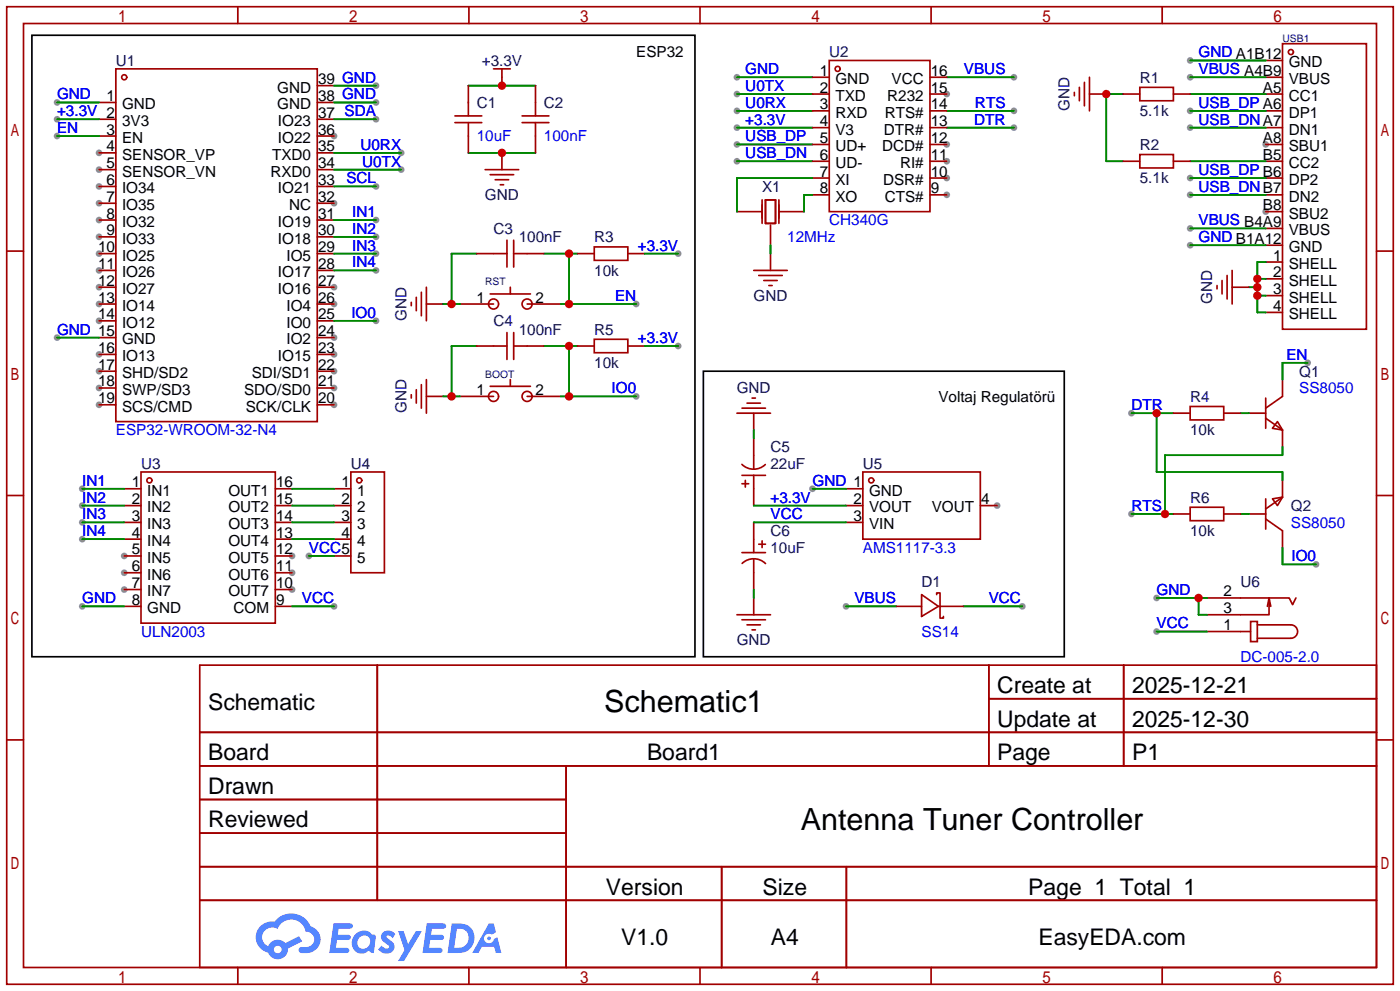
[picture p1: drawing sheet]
<svg xmlns="http://www.w3.org/2000/svg" width="212mm" height="150mm" viewBox="0 0 212 150" stroke-linecap="round" stroke-linejoin="round" font-family="sans-serif">
<g fill="#999">
<circle cx="191.5" cy="21.8" r=".51"/>
<circle cx="191.5" cy="32" r=".51"/>
<circle cx="143.3" cy="29.5" r=".51"/>
<circle cx="143.3" cy="26.9" r=".51"/>
<circle cx="143.3" cy="24.4" r=".51"/>
<circle cx="143.3" cy="21.8" r=".51"/>
<circle cx="143.3" cy="14.2" r=".51"/>
<circle cx="44.2" cy="84.1" r=".51"/>
<circle cx="44.2" cy="86.6" r=".51"/>
<circle cx="44.2" cy="89.2" r=".51"/>
<circle cx="18.8" cy="89.2" r=".51"/>
<circle cx="18.8" cy="86.6" r=".51"/>
<circle cx="18.8" cy="84.1" r=".51"/>
<circle cx="150.9" cy="76.5" r=".51"/>
<circle cx="15" cy="23.1" r=".51"/>
<circle cx="15" cy="25.7" r=".51"/>
<circle cx="15" cy="28.2" r=".51"/>
<circle cx="15" cy="30.7" r=".51"/>
<circle cx="15" cy="33.3" r=".51"/>
<circle cx="15" cy="35.8" r=".51"/>
<circle cx="15" cy="38.4" r=".51"/>
<circle cx="15" cy="40.9" r=".51"/>
<circle cx="15" cy="43.4" r=".51"/>
<circle cx="15" cy="46" r=".51"/>
<circle cx="15" cy="48.5" r=".51"/>
<circle cx="15" cy="53.6" r=".51"/>
<circle cx="15" cy="56.1" r=".51"/>
<circle cx="15" cy="58.7" r=".51"/>
<circle cx="15" cy="61.2" r=".51"/>
<circle cx="50.5" cy="61.2" r=".51"/>
<circle cx="50.5" cy="58.7" r=".51"/>
<circle cx="50.5" cy="56.1" r=".51"/>
<circle cx="50.5" cy="53.6" r=".51"/>
<circle cx="50.5" cy="51.1" r=".51"/>
<circle cx="50.5" cy="46" r=".51"/>
<circle cx="50.5" cy="43.4" r=".51"/>
<circle cx="50.5" cy="30.7" r=".51"/>
<circle cx="50.5" cy="20.6" r=".51"/>
<circle cx="180.1" cy="37.1" r=".51"/>
<circle cx="180.1" cy="9.1" r=".51"/>
<circle cx="180.1" cy="11.7" r=".51"/>
<circle cx="180.1" cy="34.5" r=".51"/>
<circle cx="180.1" cy="16.8" r=".51"/>
<circle cx="180.1" cy="19.3" r=".51"/>
<circle cx="180.1" cy="26.9" r=".51"/>
<circle cx="180.1" cy="29.5" r=".51"/>
<circle cx="197.9" cy="54.9" r=".51"/>
<circle cx="199.1" cy="85.3" r=".51"/>
<circle cx="171.2" cy="62.5" r=".51"/>
<circle cx="171.2" cy="77.7" r=".51"/>
<circle cx="111.5" cy="11.7" r=".51"/>
<circle cx="153.4" cy="11.7" r=".51"/>
<circle cx="111.5" cy="21.8" r=".51"/>
<circle cx="111.5" cy="24.4" r=".51"/>
<circle cx="153.4" cy="16.8" r=".51"/>
<circle cx="153.4" cy="19.3" r=".51"/>
<circle cx="111.5" cy="14.2" r=".51"/>
<circle cx="111.5" cy="16.8" r=".51"/>
<circle cx="111.5" cy="19.3" r=".51"/>
<circle cx="96.3" cy="46" r=".51"/>
<circle cx="102.6" cy="38.4" r=".51"/>
<circle cx="96.3" cy="59.9" r=".51"/>
<circle cx="102.6" cy="52.3" r=".51"/>
<circle cx="46.7" cy="84.1" r=".51"/>
<circle cx="50.5" cy="91.7" r=".51"/>
<circle cx="12.4" cy="91.7" r=".51"/>
<circle cx="12.4" cy="73.9" r=".51"/>
<circle cx="12.4" cy="76.5" r=".51"/>
<circle cx="12.4" cy="79" r=".51"/>
<circle cx="12.4" cy="81.5" r=".51"/>
<circle cx="122.9" cy="73.9" r=".51"/>
<circle cx="128" cy="91.7" r=".51"/>
<circle cx="154.7" cy="91.7" r=".51"/>
<circle cx="175" cy="95.5" r=".51"/>
<circle cx="175" cy="90.4" r=".51"/>
<circle cx="8.6" cy="20.6" r=".51"/>
<circle cx="8.6" cy="18" r=".51"/>
<circle cx="8.6" cy="15.5" r=".51"/>
<circle cx="56.9" cy="15.5" r=".51"/>
<circle cx="56.9" cy="18" r=".51"/>
<circle cx="56.9" cy="13" r=".51"/>
<circle cx="60.7" cy="23.1" r=".51"/>
<circle cx="60.7" cy="25.7" r=".51"/>
<circle cx="56.9" cy="28.2" r=".51"/>
<circle cx="56.9" cy="33.3" r=".51"/>
<circle cx="56.9" cy="35.8" r=".51"/>
<circle cx="56.9" cy="40.9" r=".51"/>
<circle cx="56.9" cy="38.4" r=".51"/>
<circle cx="56.9" cy="48.5" r=".51"/>
<circle cx="8.6" cy="51.1" r=".51"/>
</g>
<g fill="none" stroke="#a10000" stroke-width=".25">
<path d="M1 1h209.8v147.8h-209.8zM3.6 3.6h204.7v142.7h-204.7zM36 1v2.6M71 1v2.6M105.9 1v2.6M140.9 1v2.6M175.9 1v2.6M1 38h2.6M208.3 38h2.5M1 74.9h2.6M208.3 74.9h2.5M1 111.9h2.6"/>
<path d="M30.2 100.6h178.1v45.7h-178.1zM30.2 110.7h178.1M30.2 115.8h178.1M57.1 100.6v35.5M85.7 115.8v30.5M149.6 100.6v15.2M149.6 105.7h58.7M170 100.6v15.2M208.3 111.9h2.5M30.2 120.9h55.5M30.2 131.1h178.1M30.2 126h55.5"/>
<path d="M30.2 136.1h178.1M109.2 131.1v15.2M128.1 131.1v15.2M36 146.3v2.5M71 146.3v2.5M105.9 146.3v2.5M140.9 146.3v2.5M175.9 146.3v2.5"/>
</g>
<g fill="#5487ff">
<path d="M58 141a1.3 1.3 0 0 1 1.8 .3l-.4 .6a.54 .54 0 0 0-.9-.2v.1a2.32 2.32 0 0 1 1.2 1.4 1.36 1.36 0 0 1-1.1 1 1.36 1.36 0 0 1-1.4-.6l.5-.6a.7 .7 0 0 0 1.2 .3l-.1-.3a2.4 2.4 0 0 1-1.2-1.3l.2-.5z"/>
<path d="M60.2 140.8h.9l.6 2 1.2-2h.9l-2.7 4.5h-.9l1-1.6z"/>
<path d="M50.5 139.6h1.6a1.31 1.31 0 0 1 1.2 .2 .4 .4 0 0 1-.3 .6h-1.8l-.1 1h1.6a.4 .4 0 0 1 .4 .4 .4 .4 0 0 1-.4 .4l-1.7-.1-.2 1.2h.8a1.23 1.23 0 0 1 1.2 .2 .39 .39 0 0 1-.3 .6h-2.7z"/>
<path d="M64.6 139.6h1.6a1.32 1.32 0 0 1 1.2 .2 .39 .39 0 0 1-.3 .6h-1.8l-.1 1h1.7a.4 .4 0 0 1 .3 .4 .4 .4 0 0 1-.4 .3h-1.7l-.2 1.2h.8a1.23 1.23 0 0 1 1.2 .2 .39 .39 0 0 1-.3 .6h-2.7z"/>
<path d="M74 139.6h.7l.4 1.4-.7 .3a.75 .75 0 0 0-1.1 .3 .75 .75 0 0 0 .5 1.1 .75 .75 0 0 0 .9-.7l.5-.3 .7 2.4h-.9l-.2-.9h-1.9l-.5 .9h-.9z"/>
<path d="M68.4 139.6l-.7 4.5h1.5a2.27 2.27 0 0 0 2.5-1.6 2.27 2.27 0 0 0-1.3-2.7zM69.1 140.4a1.5 1.5 0 0 1 1.8 1.6 1.5 1.5 0 0 1-1.9 1.3h-.3z"/>
<path d="M53.8 141.3a1.62 1.62 0 0 0-.4 2.1 1.62 1.62 0 0 0 2 .6l.4-.2 .3 .2 .5 .1 .3-2.5-.2-.2-.2-.1a.57 .57 0 0 1-.6-.3 1.73 1.73 0 0 0-2.1 .3zM54.4 141.8a.96 .96 0 0 1 1.4 0 .96 .96 0 0 1-.2 1.4 .95 .95 0 0 1-1.4 0 .95 .95 0 0 1 .2-1.4z"/>
<path d="M39.4 140a2.37 2.37 0 0 0 1.2 4.1 1.54 1.54 0 0 0 1.7 .9 1.54 1.54 0 0 0 1.3-1.6l2.1-1-.5-.8-2 1a1.57 1.57 0 0 0-2.6 .5 1.5 1.5 0 0 1-.8-2.1 1.5 1.5 0 0 1 2.2-.5 2.23 2.23 0 0 1 2.3-1.4 2.23 2.23 0 0 1 2 1.8 1.16 1.16 0 0 1 1.2 1.1 1.16 1.16 0 0 1-1.1 1.2h-.6a.47 .47 0 0 0-.6 .4 .47 .47 0 0 0 .4 .5 2.26 2.26 0 0 0 2.9-2.5 2.12 2.12 0 0 0-1.5-1.5 3.2 3.2 0 0 0-5.5-.7l-.3-.1a2.55 2.55 0 0 0-1.8 .7zM41.5 143.6a.58 .58 0 0 1 1.1 0 .58 .58 0 0 1-1.1 0z"/>
<circle cx="74" cy="141.9" r=".28"/>
</g>
<g fill="none" stroke="#a10000" stroke-width=".25">
<path d="M15 15.5h2.5M15 18h2.5M17.5 10.4h30.5v53.4h-30.5zM48 15.5h2.5M48 18h2.5M48 13h2.5M68.8 17.5h4.1M68.8 18.5h4.1M70.9 13v4.5M70.9 18.5v4.6M74.7 10.4h2.5M75.9 10.4v2.6"/>
<path d="M79 17.5h4.1M79 18.5h4.1M81 13v4.5M81 18.5v4.6M122.9 11.7h2.6M122.9 14.2h2.6M122.9 16.8h2.6M122.9 19.3h2.6M125.5 9.1h15.2v22.9h-15.2zM140.7 11.7h2.6M140.7 14.2h2.6M140.7 16.8h2.6"/>
<path d="M140.7 19.3h2.6M162.6 14v.5M163.3 13.2v2M164.1 12.4v3.6M164.8 14.2h2.6M164.8 11.7v5.1M169.9 14.2h2.6M172.5 13.2h5v2h-5zM177.5 14.2h2.6M191.5 9.1h2.6M191.5 11.7h2.6M191.5 14.2h2.6"/>
<path d="M191.5 16.8h2.6M191.5 19.3h2.6M194.1 6.6h12.7v43.2h-12.7zM15 25.7h2.5M15 38.4h2.5M15 20.6h2.5M15 23.1h2.5M15 28.2h2.5M15 30.7h2.5M15 33.3h2.5M15 35.8h2.5M48 25.7h2.5"/>
<path d="M48 38.4h2.5M48 20.6h2.5M48 23.1h2.5M48 28.2h2.5M48 30.7h2.5M48 33.3h2.5M48 35.8h2.5M72.1 38.4h4.6M73.4 25.7h5.1M74.2 26.4h3.5M74.9 27.2h2.1M75.7 27.9h.5"/>
<path d="M75.9 23.1v2.6M76.7 36.3v4.1M77.7 38.4h4.6M77.7 36.3v4.1M87.4 38.4h2.5M89.9 37.3h5.1v2.1h-5.1zM95 38.4h2.5M111.5 32h3.8M115.3 30.2v3.6M115.8 30.2h1.5v3.6h-1.5zM116.6 34v3.1M116.6 38.4v2.5"/>
<path d="M117.9 32h3.8M117.9 30.2v3.6M122.9 21.8h2.6M122.9 24.4h2.6M122.9 26.9h2.6M122.9 29.5h2.6M140.7 21.8h2.6M140.7 24.4h2.6M140.7 26.9h2.6M140.7 29.5h2.6M169.9 24.4h2.6M172.5 23.4h5v2h-5z"/>
<path d="M177.5 24.4h2.6M191.5 21.8h2.6M191.5 24.4h2.6M191.5 26.9h2.6M191.5 29.5h2.6M191.5 32h2.6M191.5 34.5h2.6M191.5 37.1h2.6M191.5 39.6h2.6M15 40.9h2.5M15 43.4h2.5M15 46h2.5"/>
<path d="M15 48.5h2.5M15 51.1h2.5M15 53.6h2.5M15 56.1h2.5M15 58.7h2.5M48 40.9h2.5M48 43.4h2.5M48 46h2.5M48 48.5h2.5M48 51.1h2.5M48 53.6h2.5M48 56.1h2.5"/>
<path d="M48 58.7h2.5M62.2 45.7v.5M62.2 59.7v.5M63 45v2M63 58.9v2.1M63.8 44.2v3.6M63.8 58.2v3.5M64.5 46h2.6M64.5 43.4v5.1M64.5 57.4v5.1M64.5 59.9h2.6M69.6 46h5.1"/>
<path d="M69.6 59.9h5.1M72.1 52.3h4.6M74.2 44.4h6.1M74.2 58.4h6.1M76.7 50.3v4.1M77.2 43.4v1M77.2 57.4v1M77.7 50.3v4.1M77.7 52.3h4.6M79.8 46h5M79.8 59.9h5M87.4 52.3h2.5"/>
<path d="M89.9 51.3h5.1v2h-5.1zM95 52.3h2.5M114 40.9h5.1M114.8 41.7h3.6M115.6 42.4h2M116.3 43.2h.5M184.1 43.2v.5M184.9 42.4v2M185.7 41.7v3.5M186.4 43.4h2.6M186.4 40.9v5.1M191.5 42.2h2.6"/>
<path d="M191.5 44.7h2.6M191.5 47.2h2.6M194.1 57.4v2.5l-2.6 1.8M15 61.2h2.5M18.8 73.9h2.5M18.8 76.5h2.5M18.8 79h2.5M21.3 71.4h20.4v22.8h-20.4zM41.7 73.9h2.5M41.7 76.5h2.5M41.7 79h2.5M48 61.2h2.5"/>
<path d="M50.5 73.9h2.6M50.5 76.5h2.6M50.5 79h2.6M53.1 71.4h5.1v15.2h-5.1zM111.5 62.5h5.1M112.3 70.2a2.54 2.54 0 0 0 3.5 0M112.3 71.9h3.5M112.3 73.2h1M112.3 61.7h3.5M112.8 72.6v1.1M113 61h2.1M113.8 60.2h.5"/>
<path d="M114 62.5v2.5M114 66.3v4.6M114 71.9v4.6M114 79v4.6M128 73.9h2.6M128 76.5h2.6M128 79h2.6M130.6 71.4h17.7v10.1h-17.7zM148.3 76.5h2.6M177.5 62.5h2.6M177.5 77.7h2.6M180.1 61.5h5.1v2h-5.1z"/>
<path d="M180.1 76.7h5.1v2h-5.1zM185.2 62.5h2.5M185.2 77.7h2.5M189 62.5h2.5M189 77.7h2.5M191.5 78.5l2.6 1.8v2.5M191.5 63.2l2.6 1.8M191.5 60.2v4.6M191.5 75.4v4.6M192.5 75.4l1.6-.2-.8 1.3zM193.3 63.8l.8 1.2-1.6-.2zM194.1 65v2.6"/>
<path d="M194.1 72.6v2.6M194.1 75.2l-2.6 1.8M18.8 81.5h2.5M18.8 84.1h2.5M18.8 86.6h2.5M18.8 89.2h2.5M18.8 91.7h2.5M41.7 81.5h2.5M41.7 84.1h2.5M41.7 86.6h2.5M41.7 89.2h2.5M41.7 91.7h2.5"/>
<path d="M50.5 81.5h2.6M50.5 84.1h2.6M111.5 93h5.1M112.3 83.6h3.5M112.3 93.7h3.5M112.3 85.2a2.54 2.54 0 0 1 3.5 0M113 94.5h2.1M113.8 95.2h.5M114 84.6v4.6M114 90.4v2.6M114.8 82.3h1M115.3 81.8v1"/>
<path d="M135.6 91.7h3.8M139.4 89.9l2.6 1.8-2.6 1.5zM141.7 89.9v-.2h.5v3.8h.5v-.3M142 91.7h3.8M182.6 90.4h12.5l.5 1 .5-1M182.6 95.5h6.6M189.2 94h1v3h-1zM190.2 94.5h5.1a1.02 1.02 0 0 1 1 1 1.02 1.02 0 0 1-1 1h-5.1M192 90.4l-.2 1.3M192.3 91.7l-.3-1.3v2.6h-9.4"/>
<circle cx="18.8" cy="11.7" r=".38"/>
<circle cx="126.7" cy="10.4" r=".38"/>
<circle cx="195.3" cy="7.9" r=".38"/>
<circle cx="74.7" cy="46" r=".76"/>
<circle cx="74.7" cy="59.9" r=".76"/>
<circle cx="79.8" cy="59.9" r=".76"/>
<circle cx="79.8" cy="46" r=".76"/>
<circle cx="22.6" cy="72.6" r=".38"/>
<circle cx="54.4" cy="72.6" r=".38"/>
<circle cx="131.8" cy="72.6" r=".38"/>
</g>
<g fill="none" stroke="#008700" stroke-width=".25">
<path d="M8.6 18h6.4M8.6 15.5h6.4M50.5 13h6.4M50.5 18h6.4M50.5 15.5h6.4M70.9 13h10.1M111.5 11.7h11.4M111.5 16.8h11.4M111.5 19.3h11.4M111.5 14.2h11.4M143.3 11.7h10.1M143.3 16.8h10.1"/>
<path d="M143.3 19.3h10.1M169.9 14.2h-2.5v10.2h2.5M180.1 9.1h11.4M180.1 11.7h11.4M180.1 16.8h11.4M180.1 19.3h11.4M180.1 14.2h11.4M8.6 20.6h6.4M50.5 23.1h10.2M50.5 38.4h6.4M50.5 25.7h10.2M50.5 28.2h6.4"/>
<path d="M50.5 33.3h6.4M50.5 35.8h6.4M70.9 23.1h10.1M72.1 38.4h-3.8v7.6M82.3 38.4h5.1M86.1 38.4v7.6M97.5 38.4h5.1M111.5 21.8h11.4M111.5 24.4h11.4M116.6 37.1v1.3M122.9 26.9h-11.4v5.1M122.9 29.5h-1.2v2.5"/>
<path d="M180.1 37.1h11.4M180.1 34.5h11.4M180.1 26.9h11.4M180.1 29.5h11.4M180.1 24.4h11.4M191.5 39.6h-1.3v7.6h1.3M8.6 51.1h6.4M50.5 40.9h6.4M50.5 48.5h6.4M67.1 46h2.5M67.1 59.9h2.5M72.1 52.3h-3.8v7.6"/>
<path d="M82.3 52.3h5.1M84.8 46h11.5M84.8 59.9h11.5M86.1 52.3v7.6M97.5 52.3h5.1M189 43.4h1.2M190.2 44.7h1.3M190.2 42.2h1.3M197.9 54.9h-3.8v2.5M12.4 73.9h6.4M12.4 76.5h6.4M12.4 79h6.4"/>
<path d="M44.2 73.9h6.3M44.2 76.5h6.3M44.2 79h6.3M114 76.5h14M114 79h14M114 65v1.3M122.9 73.9h5.1M171.2 62.5h6.3M171.2 77.7h6.3M175 62.5v8.9h19.1v1.2M187.7 62.5h1.3M187.7 77.7h1.3"/>
<path d="M194.1 67.6v1.2h-17.8v8.9M12.4 81.5h6.4M12.4 91.7h6.4M44.2 81.5h6.3M44.2 91.7h6.3M46.7 84.1h3.8M114 89.2v1.2M128 91.7h7.6M145.8 91.7h8.9M175 95.5h7.6M175 90.4h7.6M181.4 90.4v2.6h1.2"/>
<path d="M194.1 82.8v2.5h5"/>
</g>
<path d="M4.8 5.3h100.4v94h-100.4zM106.4 56.1h54.6v43.2h-54.6z" fill="none" stroke="#000" stroke-width=".25"/>
<g fill="#c00">
<circle cx="175" cy="62.5" r=".63"/>
<circle cx="176.3" cy="77.7" r=".63"/>
<circle cx="167.4" cy="14.2" r=".63"/>
<circle cx="190.2" cy="44.7" r=".63"/>
<circle cx="190.2" cy="43.4" r=".63"/>
<circle cx="190.2" cy="42.2" r=".63"/>
<circle cx="75.9" cy="23.1" r=".63"/>
<circle cx="75.9" cy="13" r=".63"/>
<circle cx="68.3" cy="46" r=".63"/>
<circle cx="86.1" cy="46" r=".63"/>
<circle cx="86.1" cy="38.4" r=".63"/>
<circle cx="68.3" cy="59.9" r=".63"/>
<circle cx="86.1" cy="59.9" r=".63"/>
<circle cx="86.1" cy="52.3" r=".63"/>
<circle cx="181.4" cy="90.4" r=".63"/>
</g>
<g font-size="4.6">
<text x="91.4" y="107.7">Schematic1</text>
<text x="121.2" y="125.5">Antenna Tuner Controller</text>
</g>
<g font-size="3.5">
<text x="31.5" y="107.3">Schematic</text>
<text x="150.9" y="104.8">Create at</text>
<text x="171.3" y="104.8">2025-12-21</text>
<text x="150.9" y="109.9">Update at</text>
<text x="171.3" y="109.9">2025-12-30</text>
<text x="31.5" y="115">Board</text>
<text x="97.9" y="115">Board1</text>
<text x="150.9" y="115">Page</text>
<text x="171.3" y="115">P1</text>
<text x="31.5" y="120">Drawn</text>
<text x="31.5" y="125.1">Reviewed</text>
<text x="91.7" y="135.3">Version</text>
<text x="115.4" y="135.3">Size</text>
<text x="155.6" y="135.3">Page 1 Total 1</text>
<text x="94" y="142.9">V1.0</text>
<text x="116.6" y="142.9">A4</text>
<text x="157.1" y="142.9">EasyEDA.com</text>
</g>
<g font-size="2.3" fill="#000080">
<text x="17.5" y="10">U1</text>
<text x="72.9" y="10">+3.3V</text>
<text x="125.5" y="8.7">U2</text>
<text x="72.1" y="16.3">C1</text>
<text x="82.3" y="16.3">C2</text>
<text x="161.8" y="16.8" transform="rotate(-90 161.8 16.8)">GND</text>
<text x="172.5" y="12.5">R1</text>
<text x="172.5" y="17.6">5.1k</text>
<text x="172.5" y="22.7">R2</text>
<text x="115.3" y="29">X1</text>
<text x="172.5" y="27.7">5.1k</text>
<text x="73.4" y="30.3">GND</text>
<text x="74.7" y="35.4">C3</text>
<text x="78.5" y="36.6">100nF</text>
<text x="89.9" y="36.6">R3</text>
<text x="89.9" y="41.7">10k</text>
<text x="114" y="45.5">GND</text>
<text x="183.4" y="46" transform="rotate(-90 183.4 46)">GND</text>
<text x="61.5" y="48.5" transform="rotate(-90 61.5 48.5)">GND</text>
<text x="74.7" y="49.3">C4</text>
<text x="78.5" y="50.6">100nF</text>
<text x="89.9" y="50.6">R5</text>
<text x="89.9" y="55.7">10k</text>
<text x="111.5" y="59.5">GND</text>
<text x="196.6" y="56.9">Q1</text>
<text x="61.5" y="62.5" transform="rotate(-90 61.5 62.5)">GND</text>
<text x="180.1" y="60.8">R4</text>
<text x="180.1" y="65.8">10k</text>
<text x="21.3" y="70.9">U3</text>
<text x="53.1" y="70.9">U4</text>
<text x="116.6" y="68.4">C5</text>
<text x="116.6" y="70.9">22uF</text>
<text x="130.6" y="70.9">U5</text>
<text x="180.1" y="76">R6</text>
<text x="195.3" y="77.3">Q2</text>
<text x="116.6" y="81.1">C6</text>
<text x="116.6" y="83.6">10uF</text>
<text x="180.1" y="81.1">10k</text>
<text x="139.4" y="88.7">D1</text>
<text x="187.7" y="88.7">U6</text>
<text x="111.5" y="97.6">GND</text>
</g>
<g font-size="2.3">
<text x="96.3" y="8.7">ESP32</text>
<text x="124.1" y="11.5">1</text>
<text x="140.8" y="11.5">16</text>
<text x="195" y="10.2">GND</text>
<text x="16.1" y="15.3">1</text>
<text x="18.5" y="16.5">GND</text>
<text x="41.9" y="16.5">GND</text>
<text x="41.9" y="14">GND</text>
<text x="48.1" y="17.8">37 SDA</text>
<text x="48.1" y="15.3">38 GND</text>
<text x="48.1" y="12.7">39 GND</text>
<text x="124.1" y="14">2</text>
<text x="124.1" y="16.5">3</text>
<text x="126.4" y="12.7">GND</text>
<text x="126.4" y="15.3">TXD</text>
<text x="126.4" y="17.8">RXD</text>
<text x="133.9" y="17.8">RTS#</text>
<text x="134.3" y="15.3">R232</text>
<text x="134.9" y="12.7">VCC</text>
<text x="140.8" y="16.5">14</text>
<text x="140.8" y="14">15</text>
<text x="191.1" y="14">A5</text>
<text x="195" y="12.7">VBUS</text>
<text x="195" y="15.3">CC1</text>
<text x="195" y="17.8">DP1</text>
<text x="16.1" y="20.3">3</text>
<text x="16.1" y="22.9">4</text>
<text x="18.5" y="19.1">3V3</text>
<text x="18.5" y="21.6">EN</text>
<text x="42.1" y="21.6">IO22</text>
<text x="42.1" y="19.1">IO23</text>
<text x="48.1" y="22.9">35</text>
<text x="48.1" y="20.3">36</text>
<text x="124.1" y="19.1">4</text>
<text x="124.1" y="21.6">5</text>
<text x="126.4" y="20.3">V3</text>
<text x="126.4" y="22.9">UD+</text>
<text x="133.5" y="22.9">DCD#</text>
<text x="133.7" y="20.3">DTR#</text>
<text x="140.8" y="21.6">12</text>
<text x="140.8" y="19.1">13</text>
<text x="191.1" y="21.6">A8</text>
<text x="195" y="20.3">DN1</text>
<text x="195" y="22.9">SBU1</text>
<text x="16.1" y="25.4">5</text>
<text x="16.1" y="28">6</text>
<text x="18.5" y="24.2">SENSOR_VP</text>
<text x="18.5" y="26.7">SENSOR_VN</text>
<text x="18.5" y="29.2">IO34</text>
<text x="40.9" y="26.7">RXD0</text>
<text x="41.2" y="24.2">TXD0</text>
<text x="42.1" y="29.2">IO21</text>
<text x="48.1" y="28">33</text>
<text x="48.1" y="25.4">34</text>
<text x="124.1" y="24.2">6</text>
<text x="124.1" y="26.7">7</text>
<text x="124.1" y="29.2">8</text>
<text x="126.4" y="25.4">UD-</text>
<text x="126.4" y="28">XI</text>
<text x="133.6" y="28">DSR#</text>
<text x="136.2" y="25.4">RI#</text>
<text x="140.8" y="29.2">9</text>
<text x="140.8" y="26.7">10</text>
<text x="140.8" y="24.2">11</text>
<text x="191.1" y="24.2">B5</text>
<text x="195" y="25.4">CC2</text>
<text x="195" y="28">DP2</text>
<text x="16.1" y="30.5">7</text>
<text x="16.1" y="33">8</text>
<text x="16.1" y="35.6">9</text>
<text x="18.5" y="31.8">IO35</text>
<text x="18.5" y="34.3">IO32</text>
<text x="42.1" y="34.3">IO19</text>
<text x="43.7" y="31.8">NC</text>
<text x="48.1" y="35.6">30</text>
<text x="48.1" y="33">31</text>
<text x="48.1" y="30.5">32</text>
<text x="126.4" y="30.5">XO</text>
<text x="133.9" y="30.5">CTS#</text>
<text x="191.1" y="31.8">B8</text>
<text x="195" y="30.5">DN2</text>
<text x="195" y="33">SBU2</text>
<text x="195" y="35.6">VBUS</text>
<text x="14.8" y="38.1">10</text>
<text x="14.8" y="40.7">11</text>
<text x="18.5" y="36.9">IO33</text>
<text x="18.5" y="39.4">IO25</text>
<text x="18.5" y="41.9">IO26</text>
<text x="42.1" y="41.9">IO17</text>
<text x="42.1" y="36.9">IO18</text>
<text x="43.3" y="39.4">IO5</text>
<text x="48.1" y="40.7">28</text>
<text x="48.1" y="38.1">29</text>
<text x="192.6" y="39.4">1</text>
<text x="192.6" y="41.9">2</text>
<text x="195" y="38.1">GND</text>
<text x="195" y="40.7">SHELL</text>
<text x="14.8" y="43.2">12</text>
<text x="14.8" y="45.7">13</text>
<text x="18.5" y="44.5">IO27</text>
<text x="18.5" y="47">IO14</text>
<text x="42.1" y="44.5">IO16</text>
<text x="43.3" y="47">IO4</text>
<text x="48.1" y="45.7">26</text>
<text x="48.1" y="43.2">27</text>
<text x="72.1" y="45.7">1</text>
<text x="81" y="45.7">2</text>
<text x="192.6" y="44.5">3</text>
<text x="192.6" y="47">4</text>
<text x="195" y="43.2">SHELL</text>
<text x="195" y="45.7">SHELL</text>
<text x="14.8" y="48.3">14</text>
<text x="14.8" y="53.4">16</text>
<text x="18.5" y="49.6">IO12</text>
<text x="18.5" y="52.1">GND</text>
<text x="43.3" y="52.1">IO2</text>
<text x="43.3" y="49.6">IO0</text>
<text x="48.1" y="53.4">23</text>
<text x="48.1" y="50.8">24</text>
<text x="48.1" y="48.3">25</text>
<text x="195" y="48.3">SHELL</text>
<text x="14.8" y="55.9">17</text>
<text x="14.8" y="58.4">18</text>
<text x="18.5" y="54.6">IO13</text>
<text x="18.5" y="57.2">SHD/SD2</text>
<text x="18.5" y="59.7">SWP/SD3</text>
<text x="36.9" y="59.7">SDO/SD0</text>
<text x="38.1" y="57.2">SDI/SD1</text>
<text x="42.1" y="54.6">IO15</text>
<text x="48.1" y="58.4">21</text>
<text x="48.1" y="55.9">22</text>
<text x="72.1" y="59.7">1</text>
<text x="81" y="59.7">2</text>
<text x="14.8" y="61">19</text>
<text x="18.5" y="62.3">SCS/CMD</text>
<text x="37.2" y="62.3">SCK/CLK</text>
<text x="48.1" y="61">20</text>
<text x="142" y="60.8">Voltaj Regulatörü</text>
<text x="19.9" y="76.2">2</text>
<text x="19.9" y="73.7">1</text>
<text x="22.3" y="77.5">IN2</text>
<text x="22.3" y="75">IN1</text>
<text x="34.6" y="75">OUT1</text>
<text x="34.6" y="77.5">OUT2</text>
<text x="41.8" y="73.7">16</text>
<text x="41.8" y="76.2">15</text>
<text x="51.7" y="73.7">1</text>
<text x="51.7" y="76.2">2</text>
<text x="54" y="75">1</text>
<text x="54" y="77.5">2</text>
<text x="129.1" y="76.2">2</text>
<text x="131.5" y="75">GND</text>
<text x="131.5" y="77.5">VOUT</text>
<text x="141" y="77.5">VOUT</text>
<text x="148.5" y="76.2">4</text>
<text x="19.9" y="83.8">5</text>
<text x="19.9" y="81.3">4</text>
<text x="19.9" y="78.8">3</text>
<text x="22.3" y="82.6">IN4</text>
<text x="22.3" y="80">IN3</text>
<text x="34.6" y="80">OUT3</text>
<text x="34.6" y="82.6">OUT4</text>
<text x="41.8" y="78.8">14</text>
<text x="41.8" y="81.3">13</text>
<text x="41.8" y="83.8">12</text>
<text x="51.7" y="78.8">3</text>
<text x="51.7" y="81.3">4</text>
<text x="54" y="80">3</text>
<text x="54" y="82.6">4</text>
<text x="129.1" y="78.8">3</text>
<text x="131.5" y="80">VIN</text>
<text x="19.9" y="88.9">7</text>
<text x="19.9" y="86.4">6</text>
<text x="22.3" y="87.7">IN6</text>
<text x="22.3" y="85.1">IN5</text>
<text x="34.6" y="85.1">OUT5</text>
<text x="34.6" y="87.7">OUT6</text>
<text x="41.8" y="86.4">11</text>
<text x="41.8" y="88.9">10</text>
<text x="54" y="85.1">5</text>
<text x="19.9" y="91.5">8</text>
<text x="22.3" y="92.7">GND</text>
<text x="22.3" y="90.2">IN7</text>
<text x="34.6" y="90.2">OUT7</text>
<text x="35.3" y="92.7">COM</text>
<text x="41.8" y="91.5">9</text>
<text x="185.2" y="95.3">1</text>
<text x="185.2" y="92.7">3</text>
<text x="185.2" y="90.2">2</text>
</g>
<g font-size="2.3" fill="#00f">
<text x="112.8" y="11.2">GND</text>
<text x="145.9" y="11.2">VBUS</text>
<text x="181.4" y="8.7">GND A1B12</text>
<text x="181.4" y="11.2">VBUS A4B9</text>
<text x="8.6" y="17.6">+3.3V 2</text>
<text x="8.6" y="15">GND</text>
<text x="112.8" y="13.8">U0TX</text>
<text x="112.8" y="16.3">U0RX</text>
<text x="147.5" y="16.3">RTS</text>
<text x="181.4" y="16.3">USB_DP A6</text>
<text x="8.6" y="20.1">EN</text>
<text x="54.5" y="22.7">U0RX</text>
<text x="72.1" y="21.4">10uF</text>
<text x="82.3" y="21.4">100nF</text>
<text x="112.8" y="21.4">USB_DP</text>
<text x="112.8" y="23.9">USB_DN</text>
<text x="112.8" y="18.8">+3.3V</text>
<text x="147.4" y="18.8">DTR</text>
<text x="181.4" y="18.8">USB_DNA7</text>
<text x="52.4" y="27.7">SCL</text>
<text x="54.8" y="25.2">U0TX</text>
<text x="181.4" y="26.5">USB_DP B6</text>
<text x="181.4" y="29">USB_DNB7</text>
<text x="53.3" y="32.8">IN1</text>
<text x="53.3" y="35.4">IN2</text>
<text x="125.5" y="34.1">CH340G</text>
<text x="181.4" y="34.1">VBUS B4A9</text>
<text x="53.3" y="40.4">IN4</text>
<text x="53.3" y="37.9">IN3</text>
<text x="96.5" y="37.9">+3.3V</text>
<text x="119.1" y="36.6">12MHz</text>
<text x="181.4" y="36.6">GND B1A12</text>
<text x="93.1" y="45.5">EN</text>
<text x="8.6" y="50.6">GND 15</text>
<text x="53.2" y="48.1">IO0</text>
<text x="96.5" y="51.9">+3.3V</text>
<text x="92.5" y="59.5">IO0</text>
<text x="194.7" y="54.4">EN</text>
<text x="196.6" y="59.5">SS8050</text>
<text x="17.5" y="65.8">ESP32-WROOM-32-N4</text>
<text x="171.2" y="62">DTR</text>
<text x="12.4" y="73.5">IN1</text>
<text x="12.4" y="76">IN2</text>
<text x="116.6" y="76">+3.3V</text>
<text x="122.9" y="73.5">GND 1</text>
<text x="171.2" y="77.3">RTS</text>
<text x="12.4" y="78.5">IN3</text>
<text x="12.4" y="81.1">IN4</text>
<text x="46.7" y="83.6">VCC5</text>
<text x="116.6" y="78.5">VCC</text>
<text x="130.6" y="83.6">AMS1117-3.3</text>
<text x="195.3" y="79.8">SS8050</text>
<text x="175" y="90">GND</text>
<text x="195.4" y="84.9">IO0</text>
<text x="12.4" y="91.2">GND</text>
<text x="45.7" y="91.2">VCC</text>
<text x="129.3" y="91.2">VBUS</text>
<text x="149.6" y="91.2">VCC</text>
<text x="175" y="95">VCC</text>
<text x="21.3" y="96.3">ULN2003</text>
<text x="139.4" y="96.3">SS14</text>
<text x="187.7" y="100.1">DC-005-2.0</text>
</g>
<g font-size="1.6" fill="#000080">
<text x="194.1" y="6.3">USB1</text>
<text x="73.4" y="43.1">RST</text>
<text x="73.4" y="57.1">BOOT</text>
</g>
</svg>
